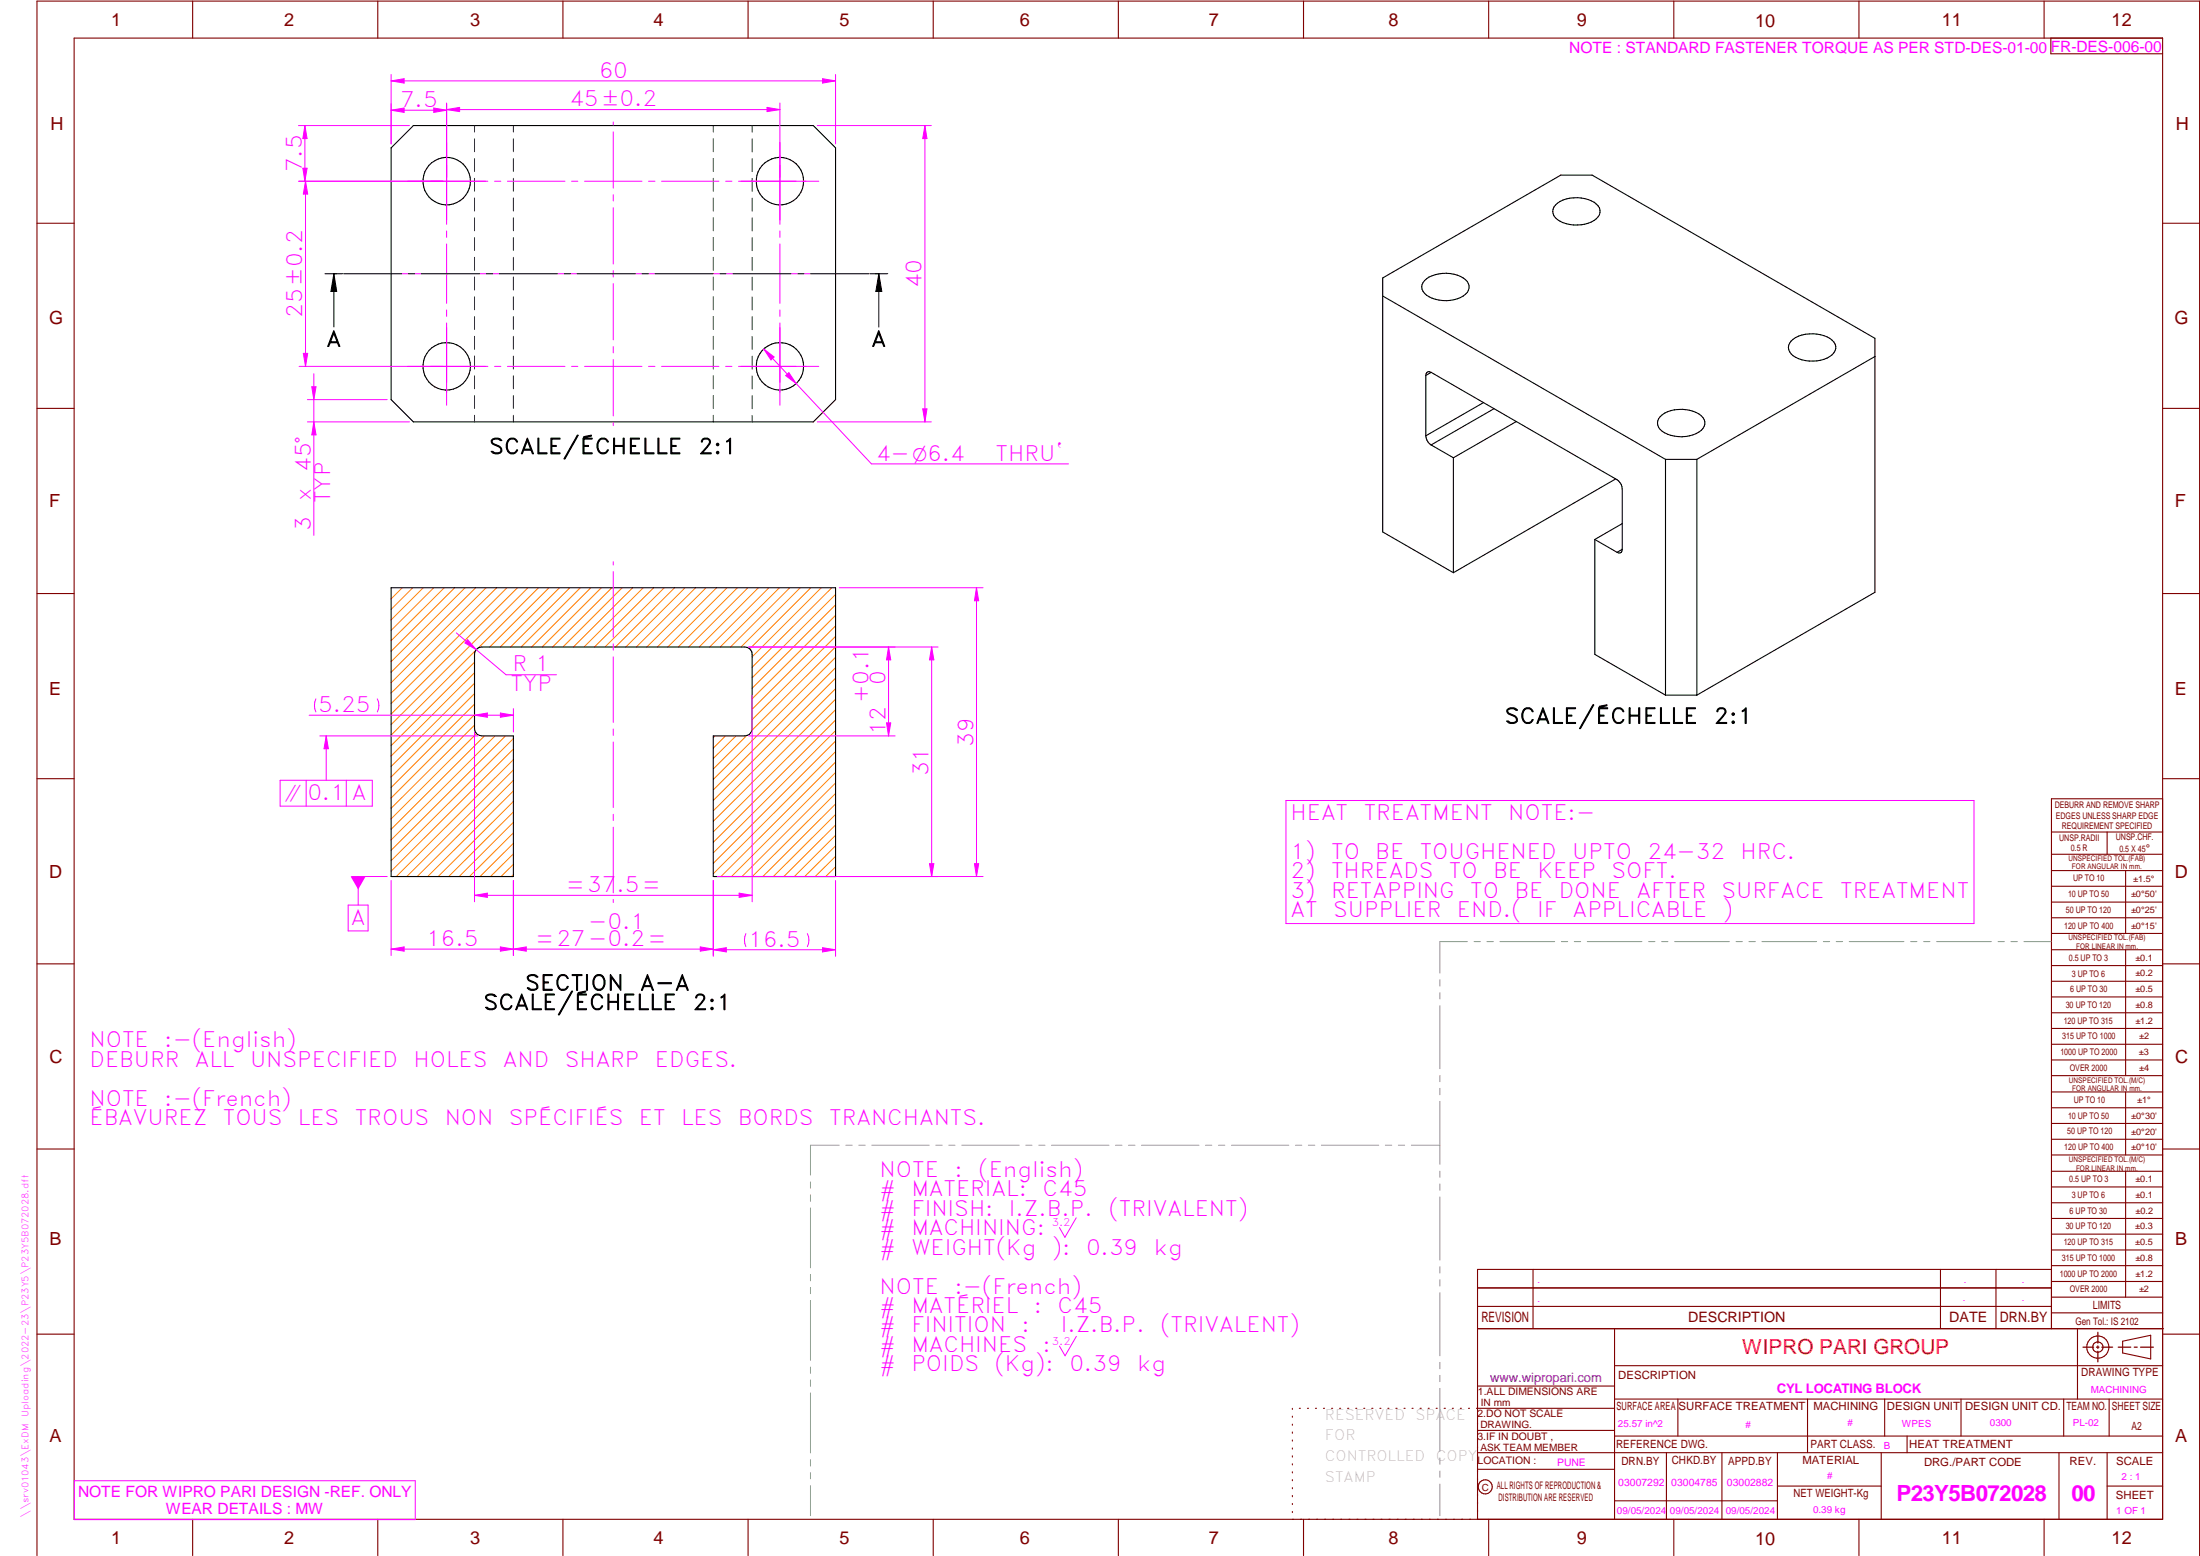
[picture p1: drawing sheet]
<svg xmlns="http://www.w3.org/2000/svg" width="594mm" height="420mm" viewBox="0 0 594 420" stroke-linecap="round" stroke-linejoin="round" font-family="sans-serif">
<g fill="none" stroke="#800000" stroke-width=".3">
<path d="M20 10.3h564v400h-564zM52 .3v10M102 .3v10M152 .3v10M202 .3v10M252 .3v10M302 .3v10M352 .3v10M402 .3v10M452 .3v10M502 .3v10M552 .3v10"/>
<path d="M553.8 10.3v4.2h30.2M10 60.3h10M584 60.3h10M10 110.3h10M584 110.3h10M10 160.3h10M584 160.3h10M10 210.3h10M584 215.7h-30v143.1M584 210.3h10M554 224.7h30M554 230.7h30"/>
<path d="M554 235.1h30M554 239.3h30M569 224.7v6M574 235.1v17M554 243.6h30M554 247.8h30M554 252.1h30M554 256.5h30M574 256.5v33.9M10 260.3h10M554 260.7h30M554 265h30"/>
<path d="M554 269.2h30M554 273.5h30M554 277.7h30M584 260.3h10M554 282h30M554 286.2h30M554 290.4h30M554 294.9h30M554 299.1h30M574 294.9v17M10 310.3h10M554 303.4h30"/>
<path d="M554 307.6h30M554 311.9h30M554 316.3h30M574 316.3v34M584 310.3h10M554 320.5h30M554 324.8h30M554 329h30M554 333.2h30M554 337.5h30M399 358.8h185.2M399 352.8h155"/>
<path d="M399 347.8h155M414 342.8v16M436 358.8v51.5M524 342.8v16M539 342.8v16M554 341.8h30M554 346h30M554 350.3h30M554 354.5h30M554 342.8h-155v67.5M561 358.8v19M10 360.3h10"/>
<path d="M399 374.3h37M436 377.8h148M453.1 377.8v10M488.1 377.8v14.5M508.9 377.8v10M529.5 377.8v10M557.3 377.8v10M569.5 377.8v10M573.2 362.2l7.6-1.6v6.3l-7.6-1.6zM584 368.8h-148M584 360.3h10M349 380.3v.3"/>
<path d="M349 382.4v.3M349 384.6v.3M349 386.7v.3M349 388.8v.3M349 391v.3M349 393.1v.3M349 395.3v.3M349 397.4v.3M349 399.5v.3M350.9 380.3h.2M353.1 380.3h.2M355.2 380.3h.3"/>
<path d="M357.4 380.3h.3M359.6 380.3h.3M361.7 380.3h.3M363.9 380.3h.3M366.1 380.3h.3M368.3 380.3h.2M370.4 380.3h.3M372.6 380.3h.3M374.8 380.3h.3M376.9 380.3h.4M379.1 380.3h.3M381.3 380.3h.3"/>
<path d="M383.4 380.3h.4M385.6 380.3h.3M387.8 380.3h.3M390 380.3h.3M392.2 380.3h.3M394.3 380.3h.3M396.5 380.3h.3M398.7 380.3h37.3M399 396.7h37M399 392.3h185M399 386.2h37M436 387.8h148"/>
<path d="M450 392.3v18M465 392.3v18M480 392.3v18M508 392.3v18M515 387.8v4.5M556 392.3v18M569 392.3v18M52 410.3v9.7M102 410.3v9.7M152 410.3v9.7M202 410.3v9.7M252 410.3v9.7"/>
<path d="M302 410.3v9.7M349 401.7v.3M349 403.8v.4M349 406v.3M349 408.1v.3M352 410.3v9.7M402 410.3v9.7M436 405.3h44M452 410.3v9.7M480 401.3h28M502 410.3v9.7M552 410.3v9.7"/>
<path d="M569 401.3h15M10 420v-419.7h584v419.7"/>
<circle cx="566.5" cy="363.7" r="1.39"/>
<circle cx="566.5" cy="363.8" r="3"/>
<circle cx="401.1" cy="401.5" r="1.9"/>
</g>
<g fill="none" stroke="#f0f" stroke-width=".27">
<path d="M105.6 21.8l3.5-.5v1.1zM105.6 20.1v18.8M120.6 38.4v22.2M165.6 32.9v.9M165.6 35.6v15.2M210.6 38.4v22.2M225.6 20.1v18.8M110.1 48.9h21.6M133.6 48.9h1.6M137 48.9h15.6M154.3 48.9h1.7M157.9 48.9h15.4"/>
<path d="M165.6 52.6v1.7M165.6 56.1v15.2M175.1 48.9h1.8M178.6 48.9h15.5M196 48.9h1.6M199.4 48.9h21.7M104.6 73.9h.8M107.2 73.9h15.1M120.6 62.4v1.7M120.6 65.9v16M124.1 73.9h1.7M127.6 73.9h15"/>
<path d="M144.4 73.9h1.7M147.9 73.9h15M164.8 73.9h1.6M165.6 73.1v1.7M165.6 76.6v15.2M168.2 73.9h15.1M185.1 73.9h1.7M188.6 73.9h15M205.4 73.9h1.7M208.9 73.9h15M210.6 62.4v1.7M210.6 65.9v16"/>
<path d="M225.8 73.9h.8M110.1 98.9h21.6M120.6 83.7v1.7M120.6 87.2v22.2M133.6 98.9h1.6M137 98.9h15.6M154.3 98.9h1.7M157.9 98.9h15.4M165.6 93.6v1.7M165.6 97.1v15.2M175.1 98.9h1.8M178.6 98.9h15.5"/>
<path d="M196 98.9h1.6M210.6 83.7v1.7M210.6 87.2v22.2M221.1 98.9h-21.7M165.6 114.1v.8M165.6 151.7v.9M165.6 154.3v17.8M165.6 173.9v1.7M165.6 177.4v17.7M165.6 196.8v1.8M165.6 200.4v17.7M165.6 219.9v1.7"/>
<path d="M165.6 223.4v17.7M165.6 242.9v.8M290.6 328.8l-3 5.3-1.5-2.6M290.7 360.8l-3.1 5.3-1.5-2.6M20.1 399.8h92v10.5h-92z"/>
</g>
<g fill="none" stroke="#949494" stroke-width=".27">
<path d="M396.2 254.3h-7.4v8.5M398.1 254.3h1.6M401.5 254.3h1.8M405 254.3h14.8M421.6 254.3h1.7M425.1 254.3h1.7M428.6 254.3h14.8M445.2 254.3h1.7M448.7 254.3h1.7M452.2 254.3h14.8M468.8 254.3h1.7M472.3 254.3h1.7"/>
<path d="M475.8 254.3h14.8M492.4 254.3h1.7M495.8 254.3h1.8M499.4 254.3h14.7M516 254.3h1.6M519.4 254.3h1.8M522.9 254.3h14.8M539.5 254.3h1.7M543 254.3h1.7M546.5 254.3h7.4M388.8 264.5v1.8M388.8 268.1v1.6"/>
<path d="M388.8 271.6v17M388.8 290.4v1.7M388.8 293.9v1.7M388.8 297.4v17M218.9 319.2v1.6M226.6 309.2h-7.7v8.1M228.4 309.2h1.7M231.9 309.2h1.7M235.4 309.2h15.5M252.7 309.2h1.7M256.2 309.2h1.7M259.7 309.2h15.5"/>
<path d="M277 309.2h1.7M280.5 309.2h1.7M284 309.2h15.5M301.2 309.2h1.8M304.8 309.2h1.7M308.3 309.2h15.5M325.5 309.2h1.7M329.1 309.2h1.6M332.6 309.2h15.4M349.8 309.2h1.7M353.3 309.2h1.7M356.8 309.2h15.5"/>
<path d="M374.1 309.2h1.7M377.6 309.2h1.7M381.1 309.2h7.7M388.8 316.2v1.7M388.8 319.7v1.7M218.9 322.6v1.8M218.9 326.1v16.2M388.8 323.2v17.1M218.9 344.1v1.8M218.9 347.6v1.7M218.9 351.2v16.1M388.8 342.1v1.6"/>
<path d="M388.8 345.6v1.7M388.8 349v17.1M218.9 369.1v1.7M218.9 372.6v1.8M218.9 376.1v16.2M388.8 367.9v1.7M388.8 371.4v1.7M388.8 374.9v17M218.9 394.1v1.8M218.9 397.6v1.7M388.8 393.7v1.7M388.8 397.2v1.7"/>
<path d="M218.9 401.2v8.1M388.8 400.7v8.6"/>
</g>
<path d="M566.5 359.7v3M562.5 363.8h2.9M566.1 363.8h.7M566.5 363.4v.7M566.5 364.9v2.8M567.6 363.8h2.9M572 363.8h3.4M576.3 363.8h.8M578 363.8h3.5" fill="none" stroke="#800000" stroke-width=".34"/>
<g fill="none" stroke="#008000" stroke-width=".27">
<path d="M128.1 33.9v1.7M128.1 37.5v3.5M138.6 33.9v1.7M138.6 37.5v3.5M192.6 33.9v1.7M192.6 37.5v3.5M203.1 33.9v1.8M203.1 37.5v3.5M128.1 42.8v3.5M128.1 48.1v3.5M128.1 53.5v3.5M128.1 58.8v3.5"/>
<path d="M138.6 42.8v3.5M138.6 48.1v3.5M138.6 53.5v3.5M138.6 58.8v3.5M192.6 42.8v3.5M192.6 48.1v3.5M192.6 53.5v3.5M192.6 58.8v3.5M203.1 42.8v3.6M203.1 48.2v3.5M203.1 53.5v3.5M203.1 58.8v3.6"/>
<path d="M128.1 64.1v3.5M128.1 69.5v3.5M128.1 74.8v3.5M138.6 64.1v3.5M138.6 69.5v3.5M138.6 74.8v3.5M192.6 64.1v3.5M192.6 69.5v3.5M192.6 74.8v3.5M203.1 64.2v3.5M203.1 69.5v3.5M203.1 74.8v3.6"/>
<path d="M128.1 80.1v3.6M128.1 85.5v3.5M128.1 90.8v3.5M128.1 96.1v3.6M138.6 80.1v3.6M138.6 85.5v3.5M138.6 90.8v3.5M138.6 96.1v3.6M192.6 80.1v3.6M192.6 85.5v3.5M192.6 90.8v3.5M192.6 96.1v3.6"/>
<path d="M203.1 80.2v3.5M203.1 85.5v3.5M203.1 90.8v3.6M203.1 96.2v3.5M128.1 101.5v3.5M128.1 106.8v3.5M128.1 112.1v1.8M138.6 101.5v3.5M138.6 106.8v3.5M138.6 112.1v1.8M192.6 101.5v3.5M192.6 106.8v3.5"/>
<path d="M192.6 112.1v1.8M203.1 101.5v3.5M203.1 106.8v3.6M203.1 112.2v1.7"/>
</g>
<g fill="none" stroke="#000" stroke-width=".3">
<path d="M105.6 39.9l6-6h108l6 6v68l-6 6h-108l-6-6zM105.6 158.7h120v78h-33v-38h8.5a1.97 1.97 0 0 0 2-2v-20a1.97 1.97 0 0 0-2-2h-71a1.97 1.97 0 0 0-2 2v20a2.03 2.03 0 0 0 2 2h8.5v38h-33z"/>
<circle cx="120.6" cy="48.9" r="6.4"/>
<circle cx="210.6" cy="48.9" r="6.4"/>
<circle cx="120.6" cy="98.9" r="6.4"/>
<circle cx="210.6" cy="98.9" r="6.4"/>
</g>
<g fill="none" stroke="#000" stroke-width=".27">
<path d="M87.8 73.9h4.7M90.2 73.9v14.4M90.2 73.9l.7 4.8h-1.5zM92.8 73.9h15.7M110.3 73.9h1.7M113.8 73.9h15.7M131.3 73.9h1.7M134.8 73.9h15.7M152.4 73.9h1.6M155.8 73.9h15.8M173.3 73.9h1.8M176.9 73.9h15.7"/>
<path d="M194.4 73.9h1.7M197.9 73.9h15.7M215.4 73.9h1.7M218.9 73.9h15.7M234.9 73.9h4.8M237.3 73.9l.8 4.8h-1.6zM237.3 73.9v14.4"/>
</g>
<path d="M90.2 73.9l.7 4.8h-1.5zM237.3 73.9l.8 4.8h-1.6z" fill="#000"/>
<g fill="none" stroke="#ff8000" stroke-width=".27">
<path d="M105.8 158.7l-.2 .2M108.6 158.7l-3 3M111.5 158.7l-5.9 5.8M114.3 158.7l-8.7 8.7M117.1 158.7l-11.5 11.5M120 158.7l-14.4 14.3M122.8 158.7l-17.2 17.2M125.6 158.7l-20 20M128.4 158.7l-22.8 22.8M131.3 158.7l-25.7 25.7M134.1 158.7l-28.5 28.5M136.9 158.7l-31.3 31.3"/>
<path d="M139.7 158.7l-34.1 34.1M142.6 158.7l-37 37M145.4 158.7l-16.2 16.3M148.2 158.7l-16 16M151.1 158.7l-16 16M153.9 158.7l-16 16M156.7 158.7l-16 16M159.5 158.7l-16 16M162.4 158.7l-16 16M165.2 158.7l-16 16M168 158.7l-16 16M170.9 158.7l-16.1 16"/>
<path d="M173.7 158.7l-16 16M176.5 158.7l-16 16M179.4 158.7l-16 16M182.2 158.7l-16 16M185 158.7l-16 16M187.8 158.7l-16 16M190.7 158.7l-16 16M193.5 158.7l-16 16M196.3 158.7l-16 16M199.1 158.7l-16 16M202 158.7l-16 16M204.8 158.7l-16 16"/>
<path d="M207.6 158.7l-16 16M210.5 158.7l-16 16M213.3 158.7l-16 16M216.1 158.7l-16 16M218.9 158.7l-16.5 16.5M221.8 158.7l-18.7 18.7M224.6 158.7l-21.5 21.5M128.1 178.8l-22.5 22.5M128.3 175.7l-22.7 22.8M225.6 177.5l-33 33M225.6 160.5l-22.5 22.5M225.6 163.3l-22.5 22.5"/>
<path d="M225.6 166.2l-22.5 22.5M225.6 169l-22.5 22.5M225.6 171.8l-22.5 22.5M225.6 174.7l-22.6 22.5M128.1 193l-22.5 22.5M128.1 195.8l-22.5 22.5M128.1 181.7l-22.5 22.4M128.1 184.5l-22.5 22.5M128.1 187.3l-22.5 22.5M128.1 190.1l-22.5 22.5M128.7 198.1l-23.1 23M130.8 198.7l-25.2 25.2"/>
<path d="M133.7 198.7l-28.1 28.1M136.5 198.7l-30.9 30.9M138.6 199.4l-33 33M193.1 198.7l-.5 .5M195.9 198.7l-3.3 3.3M198.7 198.7l-6.1 6.1M201.6 198.6l-9 9M225.6 180.3l-33 33M225.6 183.1l-33 33.1M225.6 186l-33 32.9M225.6 188.8l-33 33M225.6 191.6l-33 33"/>
<path d="M225.6 194.4l-33 33.1M225.6 197.3l-33 33M138.6 202.3l-33 32.9M138.6 205.1l-31.6 31.6M138.6 207.9l-28.8 28.8M138.6 210.7l-26 26M138.6 213.6l-23.1 23.1M138.6 216.4l-20.3 20.3M138.6 219.2l-17.4 17.5M225.6 219.9l-16.8 16.8M225.6 217.1l-19.6 19.6M225.6 214.2l-22.4 22.5"/>
<path d="M225.6 211.4l-25.2 25.3M225.6 208.6l-28.1 28.1M225.6 200.1l-33 33M225.6 202.9l-33 33M225.6 205.8l-30.9 30.9M138.6 222l-14.6 14.7M138.6 224.9l-11.8 11.8M138.6 230.5l-6.1 6.2M138.6 233.4l-3.3 3.3M138.6 227.7l-9 9M138.6 236.2l-.5 .5M225.6 234.1l-2.6 2.6"/>
<path d="M225.6 231.2l-5.5 5.5M225.6 228.4l-8.3 8.3M225.6 225.6l-11.1 11.1M225.6 222.8l-13.9 13.9"/>
</g>
<path d="M105.6 21.8l3.5-.5v1.1z" fill="#f0f"/>
<path d="M222.1 21.3l3.5 .5-3.5 .6z" fill="none" stroke="#f0f" stroke-width=".27"/>
<path d="M222.1 21.3l3.5 .5-3.5 .6z" fill="#f0f"/>
<path d="M105.6 21.8h120M220.7 33.9h30.8M249.8 33.9l.5 3.5h-1.1zM220.7 113.9h30.8" fill="none" stroke="#f0f" stroke-width=".27"/>
<path d="M249.8 33.9l.5 3.5h-1.1z" fill="#f0f"/>
<path d="M249.2 110.4h1.1l-.5 3.5z" fill="none" stroke="#f0f" stroke-width=".27"/>
<path d="M249.2 110.4h1.1l-.5 3.5z" fill="#f0f"/>
<path d="M80.6 33.9h30M82.3 33.9l.6 3.5h-1.1zM249.8 33.9v80M80.6 48.9h39" fill="none" stroke="#f0f" stroke-width=".27"/>
<path d="M82.3 33.9l.6 3.5h-1.1z" fill="#f0f"/>
<path d="M81.8 45.4h1.1l-.6 3.5z" fill="none" stroke="#f0f" stroke-width=".27"/>
<path d="M81.8 45.4h1.1l-.6 3.5z" fill="#f0f"/>
<path d="M82.3 33.9v15M105.6 28v10.9M117.1 29.2l3.5 .6-3.5 .6zM120.6 28v19.9" fill="none" stroke="#f0f" stroke-width=".27"/>
<path d="M117.1 29.2l3.5 .6-3.5 .6z" fill="#f0f"/>
<path d="M105.6 29.8l3.5-.6v1.2z" fill="none" stroke="#f0f" stroke-width=".27"/>
<path d="M105.6 29.8l3.5-.6v1.2z" fill="#f0f"/>
<path d="M105.6 29.8h15M120.6 29.6l3.5-.6v1.1zM120.6 27.8v20.1M210.6 27.8v20.1" fill="none" stroke="#f0f" stroke-width=".27"/>
<path d="M120.6 29.6l3.5-.6v1.1z" fill="#f0f"/>
<path d="M207.1 29l3.5 .6-3.5 .5z" fill="none" stroke="#f0f" stroke-width=".27"/>
<path d="M207.1 29l3.5 .6-3.5 .5z" fill="#f0f"/>
<path d="M120.6 29.6h90M80.8 48.9h38.8M82.5 48.9l.6 3.5h-1.2zM80.8 98.9h38.8" fill="none" stroke="#f0f" stroke-width=".27"/>
<path d="M82.5 48.9l.6 3.5h-1.2z" fill="#f0f"/>
<path d="M81.9 95.4h1.2l-.6 3.5z" fill="none" stroke="#f0f" stroke-width=".27"/>
<path d="M81.9 95.4h1.2l-.6 3.5z" fill="#f0f"/>
<path d="M82.5 48.9v50M83 107.9h21.6M83 113.9h27.6M84.7 113.9l.6 3.5h-1.1z" fill="none" stroke="#f0f" stroke-width=".27"/>
<path d="M84.7 113.9l.6 3.5h-1.1z" fill="#f0f"/>
<path d="M84.2 104.4h1.1l-.6 3.5z" fill="none" stroke="#f0f" stroke-width=".27"/>
<path d="M84.2 104.4h1.1l-.6 3.5z" fill="#f0f"/>
<path d="M84.7 100.9v43.7M226.6 158.7h38.9M263.7 158.7l.6 3.5h-1.2zM226.6 236.7h38.9" fill="none" stroke="#f0f" stroke-width=".27"/>
<path d="M263.7 158.7l.6 3.5h-1.2z" fill="#f0f"/>
<path d="M263.1 233.2h1.2l-.6 3.5z" fill="none" stroke="#f0f" stroke-width=".27"/>
<path d="M263.1 233.2h1.2l-.6 3.5z" fill="#f0f"/>
<path d="M263.7 158.7v78M202.2 174.7h39.5M202.2 198.7h39.5M239.4 195.2h1.1l-.6 3.5z" fill="none" stroke="#f0f" stroke-width=".27"/>
<path d="M239.4 195.2h1.1l-.6 3.5z" fill="#f0f"/>
<path d="M239.9 174.7l.6 3.5h-1.1z" fill="none" stroke="#f0f" stroke-width=".27"/>
<path d="M239.9 174.7l.6 3.5h-1.1z" fill="#f0f"/>
<path d="M239.9 174.7v24M138.6 237.7v20.3M192.6 237.7v20.3M138.6 256.3l3.5-.6v1.1z" fill="none" stroke="#f0f" stroke-width=".27"/>
<path d="M138.6 256.3l3.5-.6v1.1z" fill="#f0f"/>
<path d="M189.1 255.7l3.5 .6-3.5 .5z" fill="none" stroke="#f0f" stroke-width=".27"/>
<path d="M189.1 255.7l3.5 .6-3.5 .5z" fill="#f0f"/>
<path d="M128.1 197.7v45.8M203.1 187.7v55.8M128.1 241.8l3.5-.6v1.1zM138.6 256.3h54" fill="none" stroke="#f0f" stroke-width=".27"/>
<path d="M128.1 241.8l3.5-.6v1.1z" fill="#f0f"/>
<path d="M199.6 241.2l3.5 .6-3.5 .5z" fill="none" stroke="#f0f" stroke-width=".27"/>
<path d="M199.6 241.2l3.5 .6-3.5 .5z" fill="#f0f"/>
<path d="M105.6 237.7v20.3M138.6 237.7v20.3M105.6 256.3l3.5-.6v1.1zM128.1 241.8h75" fill="none" stroke="#f0f" stroke-width=".27"/>
<path d="M105.6 256.3l3.5-.6v1.1z" fill="#f0f"/>
<path d="M135.1 255.7l3.5 .6-3.5 .5z" fill="none" stroke="#f0f" stroke-width=".27"/>
<path d="M135.1 255.7l3.5 .6-3.5 .5z" fill="#f0f"/>
<path d="M192.6 237.7v20.5M225.6 237.7v20.5M105.6 256.3h33M192.6 256.5l3.5-.6v1.1zM201.4 252.1a4.2 4.2 0 0 0 0 3.5M218 252.1a3.9 3.9 0 0 1 0 3.5" fill="none" stroke="#f0f" stroke-width=".27"/>
<path d="M192.6 256.5l3.5-.6v1.1z" fill="#f0f"/>
<path d="M222.1 255.9l3.5 .6-3.5 .5z" fill="none" stroke="#f0f" stroke-width=".27"/>
<path d="M222.1 255.9l3.5 .6-3.5 .5z" fill="#f0f"/>
<path d="M202.2 174.7h51.1M193.7 236.7h59.6M251 233.2h1.2l-.6 3.5zM192.6 256.5h33" fill="none" stroke="#f0f" stroke-width=".27"/>
<path d="M251 233.2h1.2l-.6 3.5z" fill="#f0f"/>
<path d="M251.6 174.7l.6 3.5h-1.2z" fill="none" stroke="#f0f" stroke-width=".27"/>
<path d="M251.6 174.7l.6 3.5h-1.2z" fill="#f0f"/>
<path d="M206.2 94.2l29.1 31.1h53.2M206.2 94.2l2.8 2.2-.8 .8zM251.6 174.7v62" fill="none" stroke="#f0f" stroke-width=".27"/>
<path d="M206.2 94.2l2.8 2.2-.8 .8z" fill="#f0f"/>
<path d="M212.2 101.4l.8-.8 2 3z" fill="none" stroke="#f0f" stroke-width=".27"/>
<path d="M212.2 101.4l.8-.8 2 3z" fill="#f0f"/>
<g fill="none" stroke="#000" stroke-width=".3">
<path d="M420 55.4a9.1 9.1 0 0 1 9.7-1.2 3.1 3.1 0 0 1 2.2 3.8 7 7 0 0 1-7 2.7 5.9 5.9 0 0 1-5.5-3 2.37 2.37 0 0 1 .6-2.3zM373.4 79.9l76.3 44.1M384.7 75.8a9.3 9.3 0 0 1 9.7-1.2 2.88 2.88 0 0 1 1.8 4.4 8.9 8.9 0 0 1-11.5 .2 2.31 2.31 0 0 1 0-3.4zM483.7 92.1a9.1 9.1 0 0 1 9.7-1.1 3.1 3.1 0 0 1 2.1 3.7 6.4 6.4 0 0 1-5.9 2.8 7.1 7.1 0 0 1-6.3-2.5 2.31 2.31 0 0 1 .4-2.9zM506.3 96.3l-48.1 27.7M385 117.7a3.2 3.2 0 0 0 1.5 2.4M385 101.4v16.3M386.5 100.5l-.5-.1a.89 .89 0 0 0-1 1M386.5 100.5l-1.5 .9M386.5 100.5l50.2 29a3.3 3.3 0 0 1 1.4 2.5v16.3M400.6 108.7l-15.6 9M403.4 110.4l-16.9 9.7"/>
<path d="M409.4 113.8l-16.9 9.8M448.3 112.5a9.1 9.1 0 0 1 9.7-1.1 3.1 3.1 0 0 1 2.2 3.7 7 7 0 0 1-7 2.8 5.9 5.9 0 0 1-5.5-3.1 2.37 2.37 0 0 1 .6-2.3zM386.5 120.1l6 3.5M392.5 123.6v31M436.3 129.3l-43.8 25.3M449.7 124h8.5M449.7 124v63.7M458.2 124v63.7M392.5 154.6l-19.1-11v-68.5l48.1-27.8h8.4l76.4 44.1v68.5l-48.1 27.8M430.7 145.7l6 3.4M430.7 145.7v31l19 11M438.1 148.3l-.1 .5a.81 .81 0 0 1-1.3 .3"/>
<path d="M438.1 148.3l-1.4 .8M438.1 141.4l-7.4 4.3M449.7 187.7h8.5"/>
</g>
<path d="M123.2 170.9l13.4 11.3h13.7M126.3 172.7l2.3 2.7-3-1.8z" fill="none" stroke="#f0f" stroke-width=".27"/>
<path d="M126.3 172.7l2.3 2.7-3-1.8z" fill="#f0f"/>
<path d="M96.7 236.7v7.7" fill="none" stroke="#f0f" stroke-width=".27"/>
<path d="M94.7 236.7h4l-2 3.5z" fill="#f0f"/>
<path d="M88.1 198.7v12M94.9 236.7h9.7M94 244.4h5.4v7h-5.4z" fill="none" stroke="#f0f" stroke-width=".27"/>
<path d="M88.1 198.7l.6 3.5h-1.2z" fill="#f0f"/>
<path d="M85.3 188.7a4.2 4.2 0 0 0 0 3.5M86.4 198.7h42.7M88.1 198.7l.6 3.5h-1.2zM101.9 188.7a3.9 3.9 0 0 1 0 3.5M128.1 193.1l3.5-.6v1.2zM138.6 191.3v6.4M75.6 210.7h24.9v7h-24.9zM82.7 210.7v7M93.5 210.7v7M347.3 216.2h185.8v33.2h-185.8z" fill="none" stroke="#f0f" stroke-width=".27"/>
<path d="M128.1 193.1l3.5-.6v1.2z" fill="#f0f"/>
<path d="M135.1 192.5l3.5 .6-3.5 .6z" fill="none" stroke="#f0f" stroke-width=".27"/>
<path d="M135.1 192.5l3.5 .6-3.5 .6z" fill="#f0f"/>
<path d="M83.5 193.1h55.1" fill="none" stroke="#f0f" stroke-width=".27"/>
<g font-size="6" fill="#f0f">
<text x="512.1" y="405.2">P23Y5B072028</text>
<text x="559.4" y="405.2">00</text>
</g>
<g font-size="5.7" fill="#f0f">
<text x="161.7" y="21">60</text>
<text x="108" y="28.9">7.5</text>
<text x="153.7" y="28.7">45±0.2</text>
<text x="81.5" y="46.5" transform="rotate(-90 81.5 46.5)">7.5</text>
<text x="248.9" y="77.9" transform="rotate(-90 248.9 77.9)">40</text>
<text x="81.6" y="85.8" transform="rotate(-90 81.6 85.8)">25±0.2</text>
<text x="236.6" y="124.4">4-O6.4</text>
<text x="268.9" y="124.4">THRU`</text>
<text x="83.9" y="127.4" transform="rotate(-90 83.9 127.4)">45°</text>
<text x="83.9" y="135.2" transform="rotate(-90 83.9 135.2)">x</text>
<text x="89.1" y="135.9" transform="rotate(-90 89.1 135.9)">TYP</text>
<text x="83.9" y="143.3" transform="rotate(-90 83.9 143.3)">3</text>
<text x="138.4" y="181.3">R 1</text>
<text x="239.1" y="185" transform="rotate(-90 239.1 185)">0</text>
<text x="137.9" y="186.6">TYP</text>
<text x="234.5" y="189.9" transform="rotate(-90 234.5 189.9)">+0.1</text>
<text x="85.9" y="192.2">5.25</text>
<text x="239.1" y="198.6" transform="rotate(-90 239.1 198.6)">12</text>
<text x="262.8" y="201.6" transform="rotate(-90 262.8 201.6)">39</text>
<text x="250.7" y="209.6" transform="rotate(-90 250.7 209.6)">31</text>
<text x="83" y="215.9">0.1 A</text>
<text x="348.5" y="221.4">HEAT</text>
<text x="368.2" y="221.4">TREATMENT</text>
<text x="407.3" y="221.4">NOTE:-</text>
<text x="348.5" y="231.9">1)</text>
<text x="359.4" y="231.9">TO</text>
<text x="371.4" y="231.9">BE</text>
<text x="383.4" y="231.9">TOUGHENED</text>
<text x="424.5" y="231.9">UPTO</text>
<text x="444.9" y="231.9">24-32</text>
<text x="470" y="231.9">HRC.</text>
<text x="348.5" y="237.2">2)</text>
<text x="359.4" y="237.2">THREADS</text>
<text x="391.3" y="237.2">TO</text>
<text x="403.2" y="237.2">BE</text>
<text x="415.2" y="237.2">KEEP</text>
<text x="435.2" y="237.2">SOFT.</text>
<text x="152.9" y="240.9">=37.5=</text>
<text x="348.5" y="242.4">3)</text>
<text x="359.4" y="242.4">RETAPPING</text>
<text x="397" y="242.4">TO</text>
<text x="409" y="242.4">BE</text>
<text x="420.9" y="242.4">DONE</text>
<text x="441.9" y="242.4">AFTER</text>
<text x="464.9" y="242.4">SURFACE</text>
<text x="496.9" y="242.4">TREATMENT</text>
<text x="94.7" y="249.6">A</text>
<text x="158.9" y="250.8">-0.1</text>
<text x="348.5" y="247.7">AT</text>
<text x="360" y="247.7">SUPPLIER</text>
<text x="393.4" y="247.7">END.(</text>
<text x="415.1" y="247.7">IF</text>
<text x="424.7" y="247.7">APPLICABLE</text>
<text x="465.2" y="247.7">)</text>
<text x="115.1" y="255.4">16.5</text>
<text x="144.6" y="255.4">=27-0.2=</text>
<text x="202.1" y="255.6">16.5</text>
<text x="24.2" y="282.8">NOTE</text>
<text x="44.4" y="282.8">:-(English)</text>
<text x="24.2" y="288.1">DEBURR</text>
<text x="52.6" y="288.1">ALL</text>
<text x="67.5" y="288.1">UNSPECIFIED</text>
<text x="111.6" y="288.1">HOLES</text>
<text x="135.8" y="288.1">AND</text>
<text x="152.5" y="288.1">SHARP</text>
<text x="176.9" y="288.1">EDGES.</text>
<text x="24.2" y="298.6">NOTE</text>
<text x="44.4" y="298.6">:-(French)</text>
<text x="24.2" y="303.8">ÉBAVUREZ</text>
<text x="60.2" y="303.8">TOUS</text>
<text x="80.5" y="303.8">LES</text>
<text x="95.8" y="303.8">TROUS</text>
<text x="120.1" y="303.8">NON</text>
<text x="137.4" y="303.8">SPÉCIFIÉS</text>
<text x="172.5" y="303.8">ET</text>
<text x="183.9" y="303.8">LES</text>
<text x="199.3" y="303.8">BORDS</text>
<text x="223.9" y="303.8">TRANCHANTS.</text>
<text x="237.5" y="317.8">NOTE</text>
<text x="257.7" y="317.8">:</text>
<text x="264.1" y="317.8">(English)</text>
<text x="237.5" y="323">#</text>
<text x="246.1" y="323">MATERIAL:</text>
<text x="281.5" y="323">C45</text>
<text x="237.5" y="328.3">#</text>
<text x="246.1" y="328.3">FINISH:</text>
<text x="272.4" y="328.3">I.Z.B.P.</text>
<text x="299.3" y="328.3">(TRIVALENT)</text>
<text x="237.5" y="333.5">#</text>
<text x="246.1" y="333.5">MACHINING:</text>
<text x="237.5" y="338.8">#</text>
<text x="246.1" y="338.8">WEIGHT(Kg</text>
<text x="284" y="338.8">):</text>
<text x="293.3" y="338.8">0.39</text>
<text x="311.6" y="338.8">kg</text>
<text x="237.5" y="349.3">NOTE</text>
<text x="257.7" y="349.3">:-(French)</text>
<text x="237.5" y="354.5">#</text>
<text x="237.5" y="359.8">#</text>
<text x="246.1" y="354.5">MATÉRIEL</text>
<text x="246.1" y="359.8">FINITION</text>
<text x="275.8" y="359.8">:</text>
<text x="279.2" y="354.5">:</text>
<text x="285.6" y="354.5">C45</text>
<text x="286.4" y="359.8">I.Z.B.P.</text>
<text x="313.3" y="359.8">(TRIVALENT)</text>
<text x="237.5" y="365">#</text>
<text x="246.1" y="365">MACHINES</text>
<text x="281.5" y="365">:</text>
<text x="237.5" y="370.3">#</text>
<text x="246.1" y="370.3">POIDS</text>
<text x="268.5" y="370.3">(Kg):</text>
<text x="288.8" y="370.3">0.39</text>
<text x="307.1" y="370.3">kg</text>
</g>
<g font-size="5.7">
<text x="88.1" y="93.6">A</text>
<text x="235.3" y="93.6">A</text>
<text x="132.1" y="122.6">SCALE/ÉCHELLE</text>
<text x="188.6" y="122.6">2:1</text>
<text x="406.3" y="195.4">SCALE/ÉCHELLE</text>
<text x="462.8" y="195.4">2:1</text>
<text x="141.8" y="267.4">SECTION</text>
<text x="172.8" y="267.4">A-A</text>
<text x="130.5" y="272.7">SCALE/ÉCHELLE</text>
<text x="187.1" y="272.7">2:1</text>
</g>
<text font-size="5.6" fill="#f00" x="470.5" y="365.5">WIPRO PARI GROUP</text>
<text font-size="5.4" fill="#f0f" x="76.9" y="215.9">i</text>
<g font-size="4.9" fill="#800000">
<text x="30" y="6.9">1</text>
<text x="76.7" y="6.9">2</text>
<text x="127" y="6.9">3</text>
<text x="176.5" y="6.9">4</text>
<text x="226.7" y="6.9">5</text>
<text x="275.4" y="6.9">6</text>
<text x="326.4" y="6.9">7</text>
<text x="375" y="6.9">8</text>
<text x="425.8" y="6.9">9</text>
<text x="473.9" y="7.3">10</text>
<text x="524.3" y="6.9">11</text>
<text x="570.2" y="6.9">12</text>
<text x="13.6" y="35.1">H</text>
<text x="587.6" y="35.1">H</text>
<text x="13.2" y="87.5">G</text>
<text x="587.2" y="87.5">G</text>
<text x="13.2" y="137">F</text>
<text x="587.2" y="137">F</text>
<text x="13.2" y="187.6">E</text>
<text x="587.2" y="187.6">E</text>
<text x="13.2" y="237">D</text>
<text x="587.2" y="237">D</text>
<text x="13.4" y="287.1">C</text>
<text x="587.4" y="287.1">C</text>
<text x="13.4" y="336.2">B</text>
<text x="587.4" y="336.2">B</text>
<text x="13.4" y="389.3">A</text>
<text x="587.4" y="389.3">A</text>
<text x="30" y="416.9">1</text>
<text x="76.7" y="416.9">2</text>
<text x="127" y="416.9">3</text>
<text x="176.5" y="416.9">4</text>
<text x="226.7" y="416.9">5</text>
<text x="275.4" y="416.9">6</text>
<text x="326.4" y="416.9">7</text>
<text x="375" y="416.9">8</text>
<text x="425.8" y="416.9">9</text>
<text x="473.9" y="417.3">10</text>
<text x="524.3" y="416.9">11</text>
<text x="570.2" y="416.9">12</text>
</g>
<g font-size="4.2" fill="#f0f">
<text x="423.7" y="14.3">NOTE : STANDARD FASTENER TORQUE AS PER STD-DES-01-00</text>
<text x="553.8" y="14">FR-DES-006-00</text>
<text x="21.1" y="404.3">NOTE FOR WIPRO PARI DESIGN -REF. ONLY</text>
<text x="44.8" y="408.8">WEAR DETAILS : MW</text>
</g>
<g font-size="3.9" fill="#800000">
<text x="400" y="357.1">REVISION</text>
<text x="455.9" y="357.1">DESCRIPTION</text>
<text x="526.4" y="357.1">DATE</text>
<text x="540" y="357.1">DRN.BY</text>
</g>
<g font-size="3.9" fill="#c0c0c0">
<text x="357.8" y="383.3">RESERVED</text>
<text x="382.3" y="383.3">SPACE</text>
<text x="357.8" y="388.9">FOR</text>
<text x="357.8" y="394.5">CONTROLLED</text>
<text x="387.8" y="394.5">COPY</text>
<text x="357.8" y="400">STAMP</text>
</g>
<text font-size="3.6" fill="#f0f" x="479.8" y="376.1">CYL LOCATING BLOCK</text>
<text font-size="3.5" fill="#00f" x="402.4" y="373.3">www.wipropari.com</text>
<g font-size="3.1" fill="#800000">
<text x="565.1" y="353.5">LIMITS</text>
<text x="562" y="371.7">DRAWING TYPE</text>
<text x="437" y="372.3">DESCRIPTION</text>
<text x="436.5" y="380.8">SURFACE AREA</text>
<text x="453.3" y="380.8">SURFACE TREATMENT</text>
<text x="489.7" y="380.8">MACHINING</text>
<text x="509.5" y="380.8">DESIGN UNIT</text>
<text x="530.6" y="380.8">DESIGN UNIT CD.</text>
<text x="558" y="380.6">TEAM NO.</text>
<text x="570.3" y="380.7">SHEET SIZE</text>
<text x="575.6" y="386.1">A2</text>
<text x="436.4" y="391.1">REFERENCE DWG.</text>
<text x="437.8" y="395.5">DRN.BY</text>
<text x="451.4" y="395.4">CHKD.BY</text>
<text x="466.6" y="395.5">APPD.BY</text>
<text x="486.7" y="395.4">MATERIAL</text>
<text x="488.9" y="390.9">PART CLASS.</text>
<text x="515.6" y="390.9">HEAT TREATMENT</text>
<text x="519.6" y="395.9">DRG./PART CODE</text>
<text x="558.9" y="395.5">REV.</text>
<text x="571.4" y="395.6">SCALE</text>
<text x="484.3" y="404.2">NET WEIGHT-Kg</text>
<text x="571.4" y="404.7">SHEET</text>
</g>
<text font-size="3" fill="#800000" x="579.5" y="230.1">°</text>
<g font-size="2.8" fill="#f0f">
<text x="284" y="331">3.2</text>
<text x="284" y="363.1">3.2</text>
<text x="420.5" y="396">PUNE</text>
<text x="437" y="401.2">03007292</text>
<text x="451.3" y="401.2">03004785</text>
<text x="466.3" y="401.2">03002882</text>
</g>
<g font-size="2.8" fill="#800000">
<text x="560.4" y="357.7">Gen Tol.: IS 2102</text>
<text x="399.1" y="376.6">1.ALL DIMENSIONS ARE</text>
<text x="399" y="382.7">2.DO NOT SCALE</text>
<text x="399" y="388.7">3.IF IN DOUBT ,</text>
<text x="399" y="395.4">LOCATION :</text>
<text x="404.2" y="402">ALL RIGHTS OF REPRODUCTION &amp;</text>
<text x="404.7" y="405.4">DISTRIBUTION ARE RESERVED</text>
</g>
<g font-size="2.7" fill="#f0f">
<text x="564.6" y="376.2">MACHINING</text>
<text x="436.9" y="385.4">25.57 in^2</text>
<text x="471.4" y="385.5">#</text>
<text x="498.9" y="385">#</text>
<text x="513.6" y="385.3">WPES</text>
<text x="537.3" y="385.1">0300</text>
<text x="559.7" y="385.1">PL-02</text>
<text x="508.7" y="391.2">B</text>
<text x="493.4" y="399.5">#</text>
<text x="572.8" y="399.7">2 : 1</text>
<text x="436.6" y="408.7">09/05/2024</text>
<text x="450.9" y="408.8">09/05/2024</text>
<text x="466" y="408.9">09/05/2024</text>
<text x="489.6" y="408.5">0.39 kg</text>
<text x="571.4" y="408.7">1 OF 1</text>
</g>
<g font-size="2.7" fill="#800000">
<text x="399.9" y="379.7">IN mm</text>
<text x="399.7" y="385.7">DRAWING.</text>
<text x="399.7" y="391.8">ASK TEAM MEMBER</text>
<text x="400.1" y="402.5">C</text>
</g>
<g font-size="2.5" fill="#800000">
<text x="554.9" y="218.3">DEBURR AND REMOVE SHARP</text>
<text x="555.2" y="221">EDGES UNLESS SHARP EDGE</text>
<text x="556.1" y="227.1">UNSP.RADII</text>
<text x="556.8" y="223.8">REQUIREMENT SPECIFIED</text>
<text x="571.4" y="226.9">UNSP.CHF.</text>
<text x="559.2" y="229.9">0.5 R</text>
<text x="572.3" y="230.1">0.5 X 45</text>
<text x="559.8" y="238">UP TO 10</text>
<text x="576.1" y="238.1">±1.5°</text>
<text x="558.5" y="242.2">10 UP TO 50</text>
<text x="575.5" y="242.3">±0°50'</text>
<text x="557.4" y="250.7">120 UP TO 400</text>
<text x="557.9" y="246.5">50 UP TO 120</text>
<text x="575.5" y="250.7">±0°15'</text>
<text x="575.5" y="246.5">±0°25'</text>
<text x="558.7" y="259.4">0.5 UP TO 3</text>
<text x="559.5" y="263.7">3 UP TO 6</text>
<text x="576.6" y="263.6">±0.2</text>
<text x="576.6" y="259.4">±0.1</text>
<text x="559" y="267.9">6 UP TO 30</text>
<text x="576.6" y="267.9">±0.5</text>
<text x="557.8" y="272.2">30 UP TO 120</text>
<text x="576.6" y="272.2">±0.8</text>
<text x="556.9" y="280.7">315 UP TO 1000</text>
<text x="557.3" y="276.4">120 UP TO 315</text>
<text x="576.6" y="276.4">±1.2</text>
<text x="577.7" y="280.7">±2</text>
<text x="556.4" y="284.9">1000 UP TO 2000</text>
<text x="577.6" y="284.9">±3</text>
<text x="558.9" y="289.2">OVER 2000</text>
<text x="577.7" y="289.3">±4</text>
<text x="560" y="297.9">UP TO 10</text>
<text x="577.1" y="297.9">±1°</text>
<text x="558.5" y="302.1">10 UP TO 50</text>
<text x="575.5" y="302.1">±0°30'</text>
<text x="557.4" y="310.6">120 UP TO 400</text>
<text x="558.2" y="306.3">50 UP TO 120</text>
<text x="575.5" y="310.6">±0°10'</text>
<text x="575.5" y="306.4">±0°20'</text>
<text x="558.8" y="319.2">0.5 UP TO 3</text>
<text x="559.4" y="323.4">3 UP TO 6</text>
<text x="576.6" y="319.2">±0.1</text>
<text x="576.6" y="323.5">±0.1</text>
<text x="558.9" y="327.7">6 UP TO 30</text>
<text x="576.7" y="327.7">±0.2</text>
<text x="557.8" y="332">30 UP TO 120</text>
<text x="576.6" y="332">±0.3</text>
<text x="556.8" y="340.5">315 UP TO 1000</text>
<text x="557.3" y="336.3">120 UP TO 315</text>
<text x="576.6" y="336.3">±0.5</text>
<text x="576.6" y="340.5">±0.8</text>
<text x="556.2" y="344.7">1000 UP TO 2000</text>
<text x="576.6" y="344.7">±1.2</text>
<text x="558.9" y="349">OVER 2000</text>
<text x="577.6" y="349">±2</text>
</g>
<g font-size="2.5" fill="#f0f">
<text x="415.2" y="346.4">.</text>
<text x="530.3" y="346.5">.</text>
<text x="545.9" y="346.4">.</text>
<text x="415.2" y="351.5">.</text>
<text x="530" y="351.3">.</text>
<text x="545.9" y="351.4">.</text>
</g>
<g font-size="2.4" fill="#f0f">
<text x="7.7" y="382.7" transform="rotate(-90 7.7 382.7)">Uploading\2022-23\P23Y5\P23Y5B072028.dft</text>
<text x="7.7" y="409.8" transform="rotate(-90 7.7 409.8)">\\srv01043\ExDM</text>
</g>
<g font-size="2.1" fill="#800000">
<text x="558.5" y="232.4">UNSPECIFIED TOL.(FAB)</text>
<text x="559.5" y="234.7">FOR ANGULAR IN mm.</text>
<text x="558.6" y="253.9">UNSPECIFIED TOL.(FAB)</text>
<text x="560.7" y="256.3">FOR LINEAR IN mm.</text>
<text x="558.7" y="292.3">UNSPECIFIED TOL.(M/C)</text>
<text x="559.6" y="294.7">FOR ANGULAR IN mm.</text>
<text x="558.7" y="313.7">UNSPECIFIED TOL.(M/C)</text>
<text x="560.6" y="316.1">FOR LINEAR IN mm.</text>
</g>
</svg>
